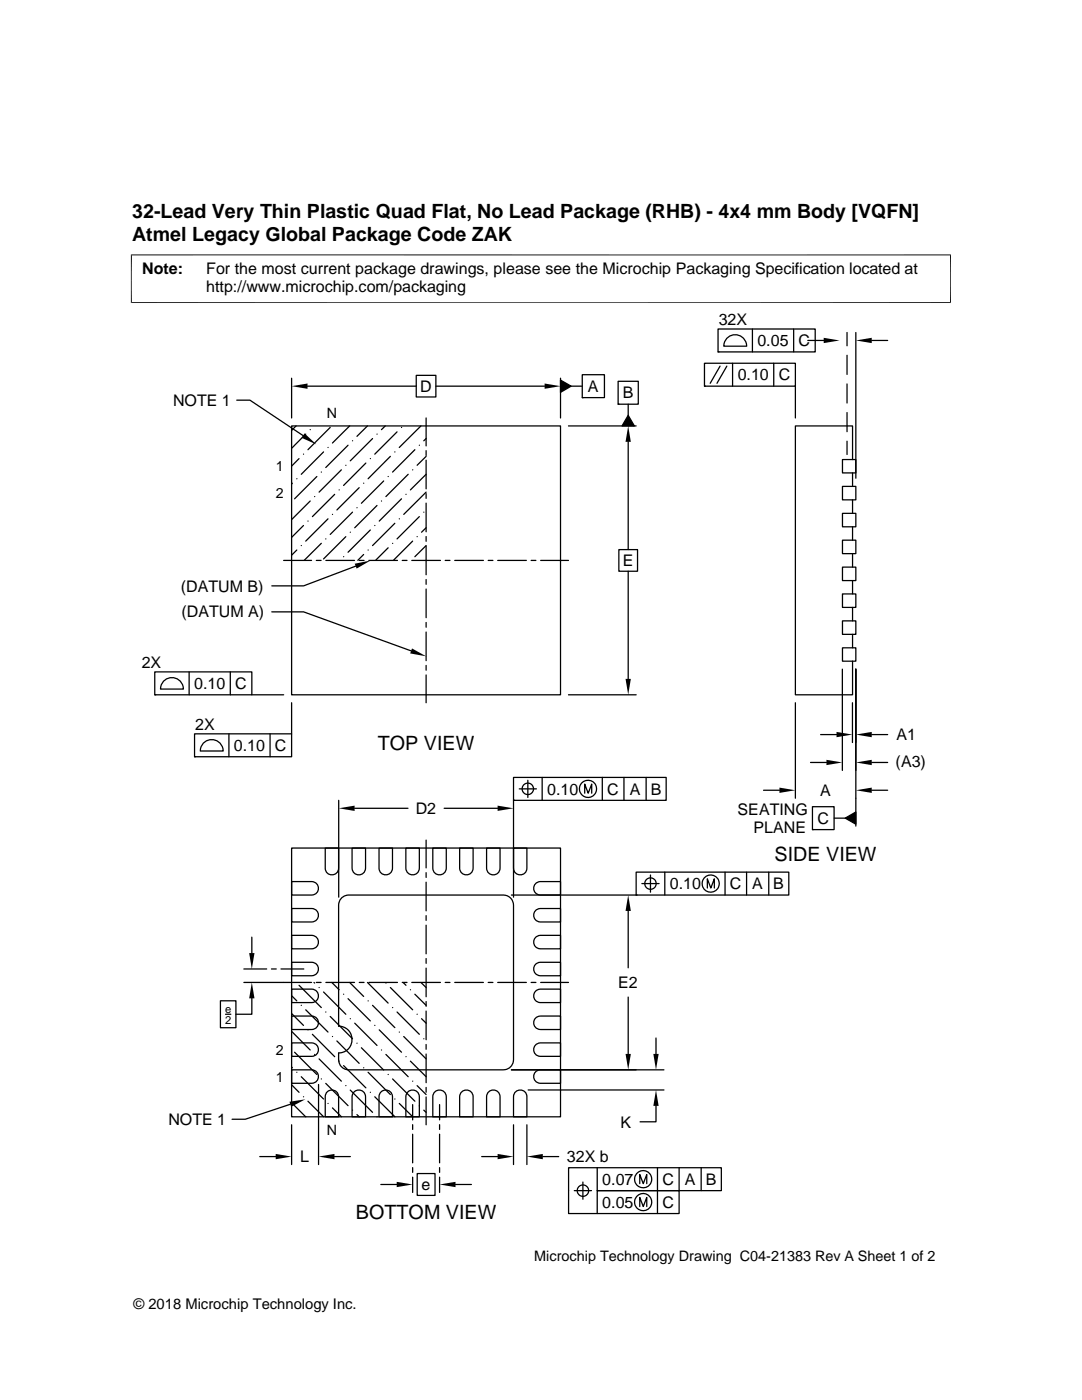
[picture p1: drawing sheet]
<svg xmlns="http://www.w3.org/2000/svg" width="216mm" height="279mm" viewBox="0 0 216 279" stroke-linecap="round" stroke-linejoin="round" font-family="sans-serif">
<g fill="none" stroke="#000" stroke-width=".25">
<path d="M47.2 79.9h2.7l10.6 7M58.2 75.5v7.9M61.4 77.1h21.7M83.1 74.9h3.9v4.3h-3.9zM87 77.1h21.7M111.8 75.9l2.2 1.2-2.2 1.2zM111.8 75.5v7.9M114 77.1h2.2M116.2 74.8h4.4v4.6h-4.4zM116.2 79.4h.1M123.3 76.1h4.1v4.6h-4.1zM140.6 72.5h18.1v4.6h-18.1z"/>
<path d="M140.6 77.1h.1M143.3 65.7h19.4v4.5h-19.4zM143.3 70.2h.1M143.7 73.1l-2 3.4M145 73.1l-1.9 3.4M145.2 67.4a2.29 2.29 0 0 1 2.4-.4 2.29 2.29 0 0 1 1.4 2.1h-4.6l.3-1.2zM146.2 72.5v4.6M150.1 65.7v4.5M154.4 72.5v4.6M158.4 65.7v4.5M158.7 77.1v6.3M161.2 67.9h3.2"/>
<path d="M169 66.4v2.6M169 70.9v3.8M169 76.6v3.8M170.8 66.4v29M173.9 67.9h3.2M58.2 85h53.6v53.7h-53.6zM58.3 96.4l-.1 .2M59.1 85l-.9 .9M59.2 95.5h.1M59.7 91.5l-1.5 1.5M60.6 90.6h.1M61 86.6l-2.8 2.9"/>
<path d="M61.9 85.7h.1M61.9 100l-3.7 3.7M62.8 99.1h.1M63.2 95.1l-4.4 4.4M64.1 94.2h.1M64.6 90.2l-4.5 4.5M65.4 89.3h.1M65.9 85.3l-4.5 4.4M66.8 98.7l-4.5 4.4M67.7 97.8h.1M68.1 93.8l-4.4 4.4M69 92.9h.1"/>
<path d="M69.4 88.9l-4.4 4.4M69.8 85l-3.5 3.4M70.3 88h.1M71.7 97.3l-4.5 4.5M72.6 96.4h.1M73 92.4l-4.4 4.5M73.3 85l-2.1 2.1M73.9 91.5h.1M74.3 87.5l-4.4 4.5M75.2 86.6h.1M76.1 100h.1M76.6 96l-4.5 4.4"/>
<path d="M76.9 85l-.8 .7M77.4 95.1h.1M77.9 91.1l-4.5 4.4M78.8 90.2h.1M79.2 86.2l-4.4 4.4M80.1 85.3h.1M80.1 99.5l-4.4 4.5M81 98.7h.1M81.4 94.7l-4.4 4.4M82.3 93.8h.1M82.8 89.7l-4.5 4.5M83.7 88.9h.1"/>
<path d="M84 85l-4.3 4.3M85 83.4v5.6M85 89.9v1M85 91.8v5.8M85 98.5v1M85 87.5l-.4 .5M85 91.1l-1.8 1.8M85 94.7l-3.1 3.1M85 98.2l-4.4 4.5M113.4 85h13.5M123.3 80.7h.1M125.3 82.9l1.3 2.1h-2.5z"/>
<path d="M125.3 80.7v2.2M125.3 88.2v21.5M168.1 97.1h2.7v2.7h-2.7zM168.1 91.7h2.7v2.7h-2.7zM169 82.3v3.8M169 88.1v2.6M170.1 91.7v-6.7h-11.4v53.7h11.4v-6.7M170.1 94.4v2.7M170.1 99.8v2.6M56.6 111.8h5.6M59.2 109.8l-1 1M60.1 108.9h.1"/>
<path d="M60.6 104.9l-2.4 2.4M61.4 104h.1M63.1 111.8h1M64.1 108.4l-3.4 3.4M65 107.5h.1M65 111.8h5.7M65.4 103.5l-4.4 4.5M66.3 102.7h.1M68.6 111.1h.1M69 107.1l-4.4 4.4M69.9 106.2h.1M70.3 102.2l-4.4 4.5"/>
<path d="M71 113l-10.4 3.9h-6.4M71.2 101.3h.1M71.7 111.8h.9M72.6 110.7l-1.2 1.1M73.4 109.8h.1M73.6 111.8h5.7M73.9 105.8l-4.5 4.4M74.8 104.9h.1M75.2 100.9l-4.4 4.4M77.4 109.3l-2.4 2.5M78.3 108.4h.1M78.8 104.4l-4.5 4.5"/>
<path d="M79.7 103.5h.1M80.3 111.8h.9M82.2 111.8h5.7M82.3 108l-3.8 3.8M83.2 107.1h.1M83.7 103.1l-4.5 4.4M84.6 102.2h.1M85 100.4v5.7M85 107.1v.9M85 109v5.7M85 115.7v.9M85 117.6v5.7"/>
<path d="M85 105.3l-.9 .9M85 108.9l-2.2 2.2M88.8 111.8h1M90.7 111.8h5.8M97.4 111.8h1M99.3 111.8h5.7M106 111.8h.9M107.9 111.8h5.5M123.5 109.7h3.7v4.3h-3.7zM125.3 114v21.5M168.1 118.5h2.7v2.7h-2.7zM168.1 113.2h2.7v2.7h-2.7z"/>
<path d="M168.1 107.8h2.7v2.7h-2.7zM168.1 102.4h2.7v2.7h-2.7zM170.1 105.1v2.7M170.1 110.5v2.7M170.1 115.9v2.6M30.9 134.1h19.3v4.6h-19.3zM30.9 138.7h.1M32.8 135.8a2.29 2.29 0 0 1 2.4-.4 2.29 2.29 0 0 1 1.4 2.1h-4.6l.3-1.2zM37.7 134.1v4.6M46 134.1v4.6M50.2 138.7h6.4M54.2 122.1h6.4l21.4 7.8"/>
<path d="M85 124.2v1M85 126.1v5.7M85 132.8v1M85 134.7v5.6M113.4 138.7h13.5M168.1 133.5v20.3M168.1 129.3h2.7v2.7h-2.7zM168.1 123.9h2.7v2.7h-2.7zM170.1 121.2v2.7M170.1 126.6v2.7M170.8 133.5v31.4M38.8 146.5h19.4v4.5h-19.4z"/>
<path d="M38.8 151h.1M40.7 148.2a2.29 2.29 0 0 1 2.5-.4 2.29 2.29 0 0 1 1.3 2.1h-4.5l.3-1.2zM45.7 146.5v4.5M53.9 146.5v4.5M58.2 140.3v6.2M67.6 159.7v19.3M102.5 155.2h30.4v4.5h-30.4zM102.5 159.7h.1M102.5 159.7v19.3M103.6 157.4h3.4M105.3 155.7v3.5M108.2 155.2v4.5"/>
<path d="M116.7 158.3v-1.8l.7 1.8 .7-1.8v1.8M120.2 155.2v4.5M124.5 155.2v4.5M128.9 155.2v4.5M152.4 157.7h3.1M158.7 140.3v19M161.7 152.2h3.2M163.7 146.6h3.2M170.1 140.3v7.9M173.9 146.6h3.2M173.9 152.2h3.2M173.9 157.7h3.2"/>
<path d="M58.2 175.9h4a1.34 1.34 0 0 1 1.3 1.4 1.34 1.34 0 0 1-1.3 1.3h-4zM58.2 169.2h53.6v53.7h-53.6zM64.9 169.2h2.7v4.1a1.33 1.33 0 0 1-1.4 1.3 1.33 1.33 0 0 1-1.3-1.3zM68.3 179.1l.8-.4 .5-.1h30.9a2.02 2.02 0 0 1 2 2v30.9a2.02 2.02 0 0 1-2 2h-30.9a2.03 2.03 0 0 1-2-2v-1.4a2.68 2.68 0 0 0 2.6-2.6 2.68 2.68 0 0 0-2.6-2.7v-24.2a2.2 2.2 0 0 1 .7-1.5zM70.3 169.2h2.6v4.1a1.34 1.34 0 0 1-1.3 1.3 1.34 1.34 0 0 1-1.3-1.3zM70.8 161.3h10.6M75.6 169.2h2.7v4.1a1.34 1.34 0 0 1-1.3 1.3 1.34 1.34 0 0 1-1.4-1.3zM81 169.2h2.7v4.1a1.34 1.34 0 0 1-1.4 1.3 1.34 1.34 0 0 1-1.3-1.3zM85 167.7v5.5M85 174.2v.9M85 176.1v5.7M86.4 169.2h2.6v4.1a1.34 1.34 0 0 1-1.3 1.3 1.34 1.34 0 0 1-1.3-1.3z"/>
<path d="M88.6 161.3h10.7M91.7 169.2h2.7v4.1a1.34 1.34 0 0 1-1.3 1.3 1.34 1.34 0 0 1-1.4-1.3zM97.1 169.2h2.7v4.1a1.34 1.34 0 0 1-1.4 1.3 1.34 1.34 0 0 1-1.3-1.3zM102 178.6h24.9M102.5 169.2h2.6v4.1a1.33 1.33 0 0 1-1.3 1.3 1.33 1.33 0 0 1-1.3-1.3zM106.8 176.4l.4-.3 .6-.2h4v2.7h-4a1.34 1.34 0 0 1-1.2-.8 1.34 1.34 0 0 1 .2-1.4zM126.9 174.1h30.5v4.5h-30.5zM126.9 178.6h.1M128.1 176.3h3.4M129.8 174.6v3.5M132.7 174.1v4.5M141.1 177.2v-1.8l.7 1.8 .7-1.8v1.8"/>
<path d="M144.7 174.1v4.5M149 174.1v4.5M153.4 174.1v4.5M162.1 161h4.3v4.6h-4.3zM162.1 165.6h.1M166.4 163.3h2.3M168.7 163.3l2.1-1.2v2.4zM44 199.7h3.1v5.4h-3.1zM48.7 193.4h4.5M48.7 196.1h13.5M50.2 199.2v3.2h-3.1M50.2 187v3.2"/>
<path d="M54.2 193.4h.9M56.1 193.4h4.5M58.2 181.3h4a1.34 1.34 0 0 1 1.3 1.4 1.34 1.34 0 0 1-1.3 1.3h-4zM58.2 186.7h4a1.34 1.34 0 0 1 1.3 1.3 1.34 1.34 0 0 1-1.3 1.4h-4zM58.2 192h4a1.34 1.34 0 0 1 1.3 1.4 1.34 1.34 0 0 1-1.3 1.3h-4zM58.2 197.4h4a1.34 1.34 0 0 1 1.3 1.3 1.34 1.34 0 0 1-1.3 1.4h-4zM58.2 198.7l1 1M59.7 196.6l4.4 4.5M62.7 196.1l.1 .1M63.1 196.1h1M63.7 197.1h.1M64.6 198l4.4 4.4"/>
<path d="M65 196.1h5.7M66.2 196.1l1.5 1.4M68.6 198.4h.1M69.4 199.3l4.5 4.5M69.8 196.1l2.8 2.8M71.7 196.1h.9M73.3 196.1l4.1 4.1M73.4 199.7h.1M73.6 196.1h5.7M77 196.2h.1M77.9 197.1l4.4 4.4M80.3 196.1h.9"/>
<path d="M80.4 196.1l.6 .5M81.9 197.5h.1M82.2 196.1h5.7M82.8 198.4l2.2 2.2M84 196.1l1 1M85 182.7v1M85 184.6v5.8M85 191.3v1M85 193.2v5.7M85 199.9v.9M88.8 196.1h1M90.7 196.1h5.8"/>
<path d="M97.4 196.1h1M99.3 196.1h5.7M106 196.1h.9M106.8 197.9l.4-.4 .6-.1h4v2.7h-4a1.34 1.34 0 0 1-1.2-.8 1.34 1.34 0 0 1 .2-1.4zM106.8 187.1l.4-.3 .6-.1h4v2.7h-4a1.34 1.34 0 0 1-1.2-.8 1.34 1.34 0 0 1 .2-1.5zM106.8 192.5l.4-.3 .6-.2h4v2.7h-4a1.35 1.35 0 0 1-1.2-.8 1.35 1.35 0 0 1 .2-1.4zM106.8 181.8l.4-.4 .6-.1h4v2.7h-4a1.35 1.35 0 0 1-1.2-.8 1.35 1.35 0 0 1 .2-1.4zM107.9 196.1h5.5M125.3 181.8v11.3M125.3 199v11.3M45 202.4h1.1M58.2 202.8h4a1.34 1.34 0 0 1 1.3 1.3 1.34 1.34 0 0 1-1.3 1.4h-4z"/>
<path d="M58.2 208.1h4a1.34 1.34 0 0 1 1.3 1.4 1.34 1.34 0 0 1-1.3 1.3h-4zM58.2 213.5h4a1.34 1.34 0 0 1 1.3 1.4 1.34 1.34 0 0 1-1.3 1.3h-4zM58.2 216.5l1.5 1.5M58.2 212.9l.1 .2M58.2 205.8l3.7 3.7M58.2 202.3l2.4 2.3M58.8 210l4.4 4.4M59.2 214h.1M60.1 214.9l4.5 4.4M60.1 200.6h.1M60.6 218.9h.1M61 201.5l4.4 4.5"/>
<path d="M61.4 219.8l3.2 3.1M61.4 205.5h.1M62.3 206.4l4.5 4.5M62.8 210.4h.1M63.6 216.4v16M63.7 211.3l4.4 4.5M64.1 215.3h.1M65 216.2l4.4 4.5M65 202h.1M65.3 217.9a1.35 1.35 0 0 1 1.5-.3 1.35 1.35 0 0 1 .8 1.3v4h-2.7v-4l.1-.6zM65.9 202.9l4.4 4.4M66.3 206.9h.1"/>
<path d="M67.2 207.8l4.5 4.4M67.7 211.8h.1M68.6 212.7l4.4 4.4M69 216.7h.1M69.9 217.6l4.4 4.4M69.9 203.3h.1M70.7 217.9a1.35 1.35 0 0 1 1.4-.3 1.35 1.35 0 0 1 .8 1.3v4h-2.6v-4l.1-.6zM70.8 204.2l4.4 4.4M71.2 208.2h.1M72.1 209.1l4.5 4.5M72.6 213.1h.1M73.4 214l4.5 4.4"/>
<path d="M73.9 218h.1M74.3 200.6l4.5 4.5M74.8 218.9l4 4M74.8 204.6h.1M75.7 205.5l4.4 4.5M76.1 217.9a1.35 1.35 0 0 1 1.4-.3 1.35 1.35 0 0 1 .8 1.3v4h-2.7v-4l.2-.6zM76.1 209.5h.1M77 210.4l4.4 4.5M77.4 214.4h.1M78.3 201.1h.1M78.3 215.3l4.5 4.5M78.8 219.3h.1"/>
<path d="M79.2 202l4.5 4.4M79.7 206h.1M80.6 206.9l4.4 4.4M81 210.9h.1M81.4 217.9a1.35 1.35 0 0 1 1.5-.3 1.35 1.35 0 0 1 .8 1.3v4h-2.7v-4l.1-.6zM81.9 211.8l3.1 3.1M82.3 215.8h.1M83.2 202.4h.1M83.2 216.7l1.8 1.7M84.1 203.3l.9 .9M84.6 207.3h.1M85 201.8v5.7"/>
<path d="M85 208.4v1M85 210.4v5.7M85 217v1M85 218.9v5.6M86.8 217.9a1.35 1.35 0 0 1 1.4-.3 1.35 1.35 0 0 1 .8 1.3v4h-2.6v-4l.1-.6zM92.2 217.9a1.35 1.35 0 0 1 1.4-.3 1.35 1.35 0 0 1 .8 1.3v4h-2.7v-4l.2-.6zM97.5 217.9a1.35 1.35 0 0 1 1.5-.3 1.35 1.35 0 0 1 .8 1.3v4h-2.7v-4l.1-.6zM102 213.5h30.5M102.9 217.9a1.34 1.34 0 0 1 1.4-.3 1.34 1.34 0 0 1 .8 1.3v4h-2.6v-4l.1-.6zM105.4 217.5h27.1M106.8 208.6l.4-.3 .6-.2h4v2.7h-4a1.34 1.34 0 0 1-1.2-.8 1.34 1.34 0 0 1 .2-1.4zM106.8 213.9l.4-.3 .6-.1h4v2.7h-4a1.35 1.35 0 0 1-1.2-.8 1.35 1.35 0 0 1 .2-1.5z"/>
<path d="M106.8 203.2l.4-.3 .6-.1h4v2.7h-4a1.35 1.35 0 0 1-1.2-.8 1.35 1.35 0 0 1 .2-1.5zM130.9 207.2v3.1M51.8 230.8h3.2M57.9 220.4l-9 3h-2.6M58.2 224.5v7.9M58.2 220.1l2.8 2.8M65.4 220.2h.1M66.3 221.1l1.8 1.8M66.7 230.8h3.2M70.3 221.6h.1M71.2 222.4l.5 .5M75.2 222.9h.1"/>
<path d="M76 236.4h3.2M79.7 220.2l2.7 2.7M82.3 220.5v3M82.3 224.5v.9M82.3 226.4v5.7M82.3 233v1M82.3 234.9v3.1M83.2 234.2h3.6v4.4h-3.6zM83.7 220.7h.1M84.6 221.6l.4 .4M87.7 220.5v3M87.7 224.5v.9"/>
<path d="M87.7 226.4v5.7M87.7 233v1M87.7 234.9v3.1M90.9 236.4h3.2M96.1 230.8h3.2M102.5 224.5v7.9M105.1 224.5v7.9M108.3 230.8h3.2M114.6 237.6h3.4M116.3 235.9v3.4M119.2 233v4.6h16.3v4.6h-22v-9.2h30.4v4.6h-24.7v4.6M127.7 236.2v-1.8l.7 1.8 .7-1.8v1.8"/>
<path d="M130.9 220.7v3.2h-3.2M131.2 233v9.2M135.5 233v4.6M139.9 233v4.6M127.7 240.8v-1.8l.7 1.8 .7-1.8v1.8"/>
<circle cx="105.3" cy="157.4" r="1.14"/>
<circle cx="117.3" cy="157.4" r="1.71"/>
<circle cx="129.8" cy="176.3" r="1.14"/>
<circle cx="141.8" cy="176.3" r="1.72"/>
<circle cx="116.3" cy="237.6" r="1.14"/>
<circle cx="128.3" cy="235.3" r="1.71"/>
<circle cx="128.3" cy="239.9" r="1.71"/>
</g>
<path d="M26.1 50.9h163.7M26.2 50.8v9.7M189.7 50.8v9.7M26.1 60.4h163.7" fill="none" stroke="#000" stroke-width=".2"/>
<g fill="#000">
<path d="M58.2 77.1l3.2-.6v1.1zM108.7 76.5l3.1 .6-3.1 .5zM111.8 75.9l2.2 1.2-2.2 1.2zM164.4 67.4l3.1 .5-3.1 .6zM170.8 67.9l3.1-.5v1.1zM60.8 86.5l2.3 2.2-2.9-1.3zM125.3 85l.6 3.2h-1.1zM125.3 82.9l1.3 2.1h-2.5zM70.8 112.5l3.1-.6-2.7 1.6zM82.2 129.4l2.8 1.6-3.1-.6zM124.8 135.5h1.1l-.6 3.2zM155.5 157.2l3.2 .5-3.2 .5z"/>
<path d="M164.9 151.6l3.2 .6-3.2 .5zM166.9 146.1l3.2 .5-3.2 .5zM170.8 146.6l3.1-.5v1zM170.8 152.2l3.1-.6v1.1zM170.8 157.7l3.1-.5v1zM67.6 161.3l3.2-.5v1zM99.3 160.8l3.2 .5-3.2 .5zM168.7 163.3l2.1-1.2v2.4zM49.7 190.2h1.1l-.6 3.2zM50.2 196.1l.6 3.1h-1.1zM125.3 178.6l.6 3.2h-1.1zM124.8 210.3h1.1l-.6 3.2z"/>
<path d="M130.4 210.3h1l-.5 3.2zM55 230.3l3.2 .5-3.2 .6zM57.8 219.9l3.1-.5-2.8 1.5zM63.6 230.8l3.1-.5v1.1zM79.2 235.9l3.1 .5-3.1 .5zM87.7 236.4l3.2-.5v1zM99.3 230.3l3.2 .5-3.2 .6zM105.1 230.8l3.2-.5v1.1zM130.9 217.5l.5 3.2h-1z"/>
</g>
<g font-size="3.9">
<text x="26.4" y="43.5">32-Lead Very Thin Plastic Quad Flat, No Lead Package (RHB) - 4x4 mm Body [VQFN]</text>
<text x="26.4" y="48">Atmel Legacy Global Package Code ZAK</text>
<text x="75.4" y="149.6">TOP VIEW</text>
<text x="154.6" y="171.8">SIDE VIEW</text>
<text x="71" y="243.4">BOTTOM VIEW</text>
</g>
<g font-size="3.2">
<text x="28.4" y="54.6">Note:</text>
<text x="41.1" y="58.3">http://www.microchip.com/packaging</text>
<text x="41.1" y="54.6">For the most current package drawings, please see the Microchip Packaging Specification located at</text>
<text x="143.4" y="64.9">32X</text>
<text x="151.1" y="69.1">0.05</text>
<text x="159.3" y="69.1">C</text>
<text x="147.2" y="75.9">0.10</text>
<text x="155.4" y="75.9">C</text>
<text x="34.5" y="81">NOTE 1</text>
<text x="83.8" y="78.2">D</text>
<text x="117.3" y="78.2">A</text>
<text x="124.2" y="79.5">B</text>
<text x="124.2" y="113">E</text>
<text x="36.1" y="118.1">(DATUM B)</text>
<text x="36.2" y="123.2">(DATUM A)</text>
<text x="28.3" y="133.3">2X</text>
<text x="38.7" y="137.5">0.10</text>
<text x="46.9" y="137.5">C</text>
<text x="38.9" y="145.7">2X</text>
<text x="46.7" y="149.9">0.10</text>
<text x="54.9" y="149.9">C</text>
<text x="178.9" y="147.7">A1</text>
<text x="178.7" y="153">(A3)</text>
<text x="109.2" y="158.6">0.10</text>
<text x="121.2" y="158.6">C</text>
<text x="125.6" y="158.6">A</text>
<text x="129.8" y="158.6">B</text>
<text x="163.7" y="158.9">A</text>
<text x="83" y="162.5">D2</text>
<text x="147.2" y="162.6">SEATING</text>
<text x="150.4" y="166.2">PLANE</text>
<text x="163.1" y="164.4">C</text>
<text x="133.7" y="177.5">0.10</text>
<text x="145.6" y="177.5">C</text>
<text x="150.1" y="177.5">A</text>
<text x="154.3" y="177.5">B</text>
<text x="123.4" y="197.2">E2</text>
<text x="33.6" y="224.5">NOTE 1</text>
<text x="123.8" y="225">K</text>
<text x="59.9" y="232">L</text>
<text x="113.1" y="231.9">32X b</text>
<text x="84.1" y="237.5">e</text>
<text x="120.2" y="236.5">0.07</text>
<text x="132.2" y="236.5">C</text>
<text x="136.7" y="236.5">A</text>
<text x="140.8" y="236.5">B</text>
<text x="120.2" y="241">0.05</text>
<text x="132.2" y="241">C</text>
</g>
<g font-size="2.9">
<text x="106.6" y="251.7">Microchip Technology Drawing C04-21383 Rev A Sheet 1 of 2</text>
<text x="26.6" y="261.3">© 2018 Microchip Technology Inc.</text>
</g>
<g font-size="2.8">
<text x="65.2" y="83.4">N</text>
<text x="55" y="94.1">1</text>
<text x="55" y="99.4">2</text>
<text x="55" y="215.9">1</text>
<text x="55" y="210.5">2</text>
<text x="65.2" y="226.5">N</text>
</g>
<g font-size="2.2">
<text x="44.9" y="202.1">e</text>
<text x="44.9" y="204.3">2</text>
</g>
</svg>
